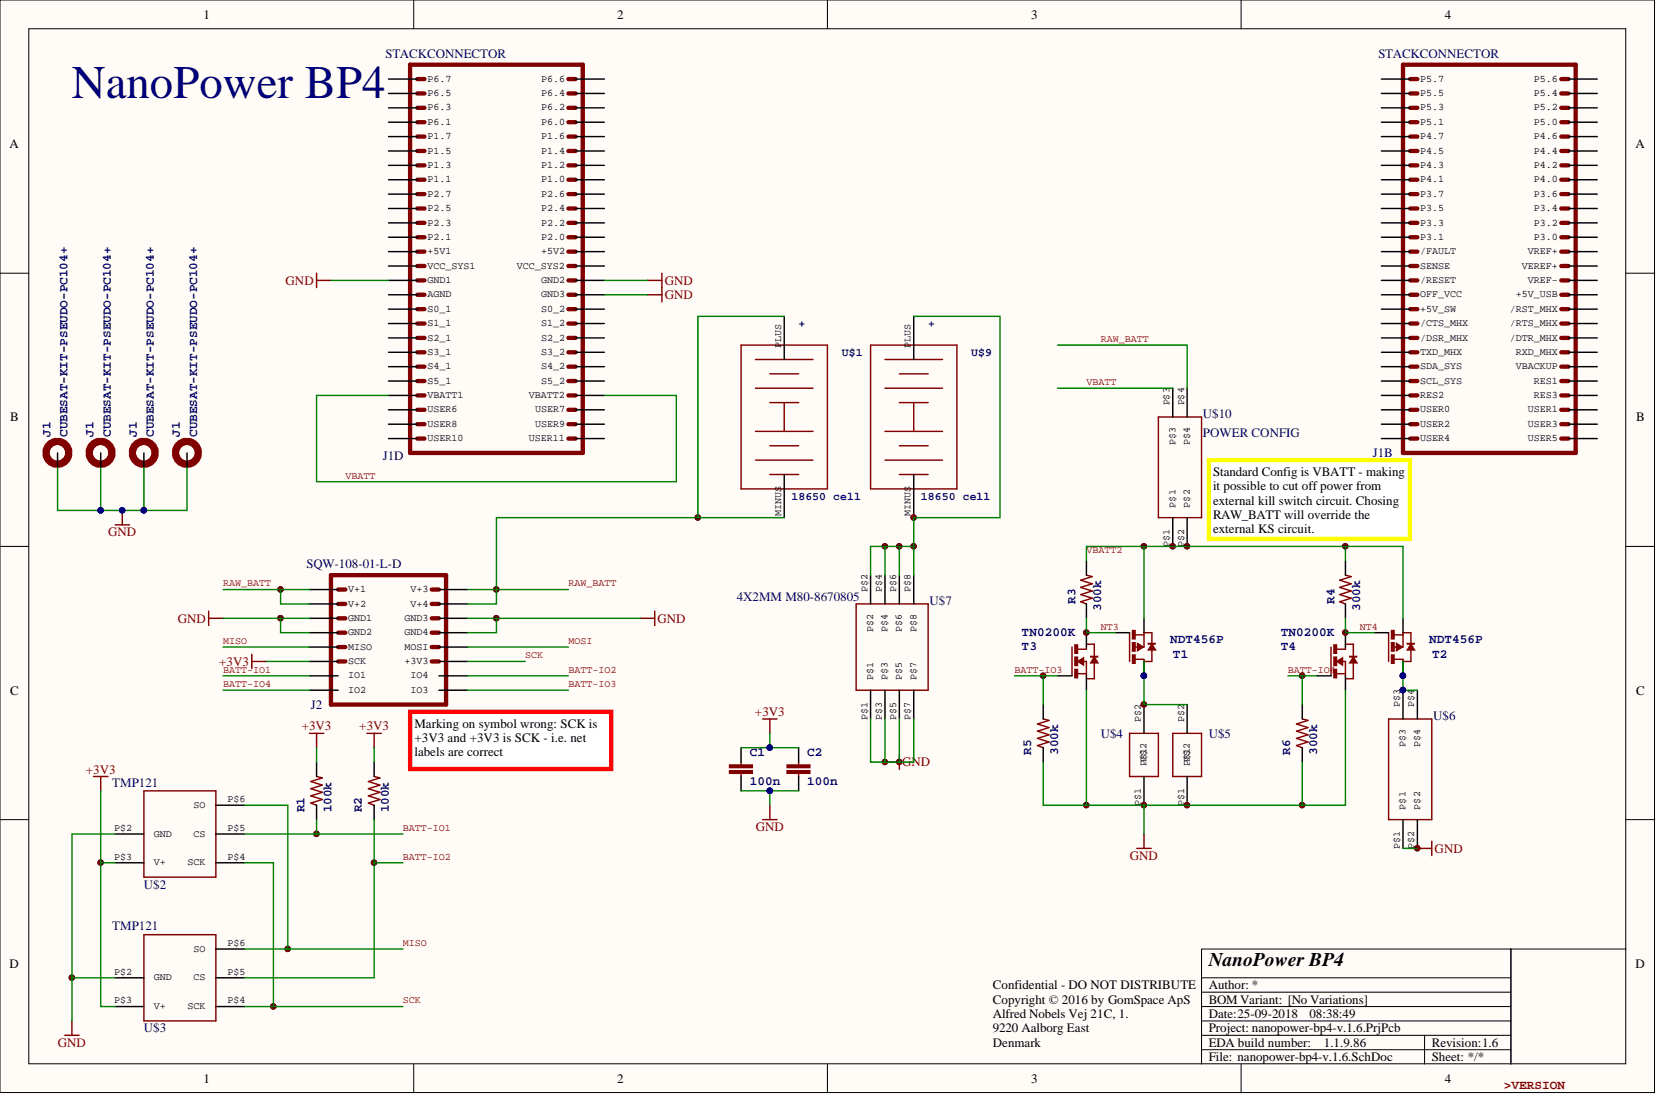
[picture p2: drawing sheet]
<svg xmlns="http://www.w3.org/2000/svg" width="292mm" height="193mm" viewBox="0 0 292 193" stroke-linecap="round" stroke-linejoin="round" font-family="sans-serif">
<g fill="#fffcf8" stroke="#000" stroke-width=".18">
<path d="M0 0h291.8v192.7h-291.8z"/>
<path d="M5.1 5.1h281.7v182.5h-281.7z"/>
</g>
<g fill="none" stroke="#000" stroke-width=".18">
<path d="M73 0v5.1M145.9 0v5.1M218.9 0v5.1M0 48.2h5.1M286.8 48.2h5.1M0 96.4h5.1M286.8 96.4h5.1M0 144.6h5.1M286.8 144.6h5.1M211.9 177.5h54.6M211.9 175h54.6M211.9 172.5h54.6"/>
<path d="M286.8 167.4h-20.3v20.3v-20.3h-54.6v20.3M73 187.7v5.1M145.9 187.7v5.1M211.9 185.2h54.6M211.9 182.6h54.6M211.9 180.1h54.6M218.9 187.7v5.1M251.3 182.6v5.1"/>
</g>
<g fill="#000080" stroke="#000080" stroke-width=".18">
<circle cx="12.7" cy="172.4" r=".48"/>
<circle cx="17.7" cy="152.2" r=".48"/>
<circle cx="48.2" cy="177.5" r=".48"/>
<circle cx="49.5" cy="109" r=".48"/>
<circle cx="49.5" cy="104" r=".48"/>
<circle cx="50.7" cy="167.4" r=".48"/>
<circle cx="55.8" cy="147.1" r=".48"/>
<circle cx="66" cy="152.2" r=".48"/>
<circle cx="87.5" cy="109" r=".48"/>
<circle cx="87.5" cy="104" r=".48"/>
<circle cx="123.1" cy="91.3" r=".48"/>
<circle cx="156.1" cy="134.4" r=".48"/>
<circle cx="156.1" cy="96.4" r=".48"/>
<circle cx="158.6" cy="134.4" r=".48"/>
<circle cx="158.6" cy="96.4" r=".48"/>
<circle cx="161.1" cy="96.4" r=".48"/>
<circle cx="161.1" cy="91.3" r=".48"/>
<circle cx="184" cy="119.2" r=".48"/>
<circle cx="191.6" cy="142" r=".48"/>
<circle cx="201.8" cy="142" r=".48"/>
<circle cx="201.8" cy="124.3" r=".48"/>
<circle cx="201.8" cy="96.4" r=".48"/>
<circle cx="206.8" cy="96.4" r=".48"/>
<circle cx="209.4" cy="142" r=".48"/>
<circle cx="209.4" cy="96.4" r=".48"/>
<circle cx="229.7" cy="142" r=".48"/>
<circle cx="229.7" cy="119.2" r=".48"/>
<circle cx="237.3" cy="96.4" r=".48"/>
<circle cx="250" cy="149.6" r=".48"/>
</g>
<g fill="none" stroke="#800000" stroke-width=".76">
<path d="M58.4 101.5h20.3v22.8h-20.3zM59.6 109.1h1.3M59.6 106.5h1.3M59.6 104h1.3M59.6 114.1h1.3M59.6 111.6h1.3M59.6 116.7h1.3M76.1 109.1h1.3M76.1 106.5h1.3M76.1 104h1.3M76.1 114.1h1.3M76.1 111.6h1.3"/>
<path d="M76.1 116.7h1.3"/>
</g>
<g fill="none" stroke="#000" stroke-width=".25">
<path d="M54.6 116.7h5M54.6 109.1h5M54.6 111.6h5M54.6 119.2h5M54.6 114.1h5M54.6 104h5M54.6 106.5h5M77.4 116.7h5.1M77.4 109.1h5.1M77.4 111.6h5.1M77.4 119.2h5.1M77.4 114.1h5.1"/>
<path d="M77.4 104h5.1M77.4 106.5h5.1M54.6 121.7h5M55.8 134.4v2.6M66 134.4v2.6M77.4 121.7h5.1M130.7 131.9v2.5M130.7 137v2.5M140.9 131.9v2.5M140.9 137v2.5M20.3 147.1h5.1M20.3 152.2h5.1"/>
<path d="M38.1 147.1h5M38.1 152.2h5M38.1 142h5M55.8 142v2.6M66 142v2.6M20.3 172.5h5.1M20.3 177.5h5.1M38.1 172.5h5M38.1 177.5h5M38.1 167.4h5"/>
</g>
<path d="M199.2 111.6v5.1M201.8 112v2.1h-1.7M203.2 111.6v2M203.2 114.5v2.2M25.4 139.5h12.7v15.2h-12.7zM55.8 137l1.1 .2-2.1 .7 2.1 .6-2.1 .6 2.1 .7-2.1 .6 2.1 .6-2.1 .7 1 .3M66 137l1 .2-2 .7 2 .6-2 .6 2 .7-2 .6 2 .6-2 .7 1 .3M130.7 134.4v.5M130.7 136.5v.5M140.9 134.4v.5M140.9 136.5v.5M25.4 164.9h12.7v15.2h-12.7z" fill="none" stroke="#800000" stroke-width=".25"/>
<g fill="#800000" stroke="#800000" stroke-width=".25">
<path d="M128.7 135.9h4v.5h-4z"/>
<path d="M128.7 134.9h4v.5h-4z"/>
<path d="M138.8 135.9h4v.5h-4z"/>
<path d="M138.8 134.9h4v.5h-4z"/>
<path d="M199.8 115.5h.4v1.5h-.4z"/>
<path d="M199.8 113.4h.4v1.4h-.4z"/>
<path d="M199.8 111.2h.4v1.5h-.4z"/>
<path d="M202.5 113.5l1.3 .1z"/>
</g>
<path d="M200.6 113.5l1.1 .6-1.1 .7z" fill="#800000"/>
<path d="M200.6 113.5l1.1 .6-1.1 .7z" fill="none" stroke="#800000" stroke-width=".25"/>
<path d="M203.2 113.6l.6 1h-1.3z" fill="#800000"/>
<path d="M203.2 113.6l.6 1h-1.3zM244.9 111.6v5.1M245.9 116.3h1.6M247.5 112v2.1h-1.7M248.9 111.6v2M248.9 114.5v2.2" fill="none" stroke="#800000" stroke-width=".25"/>
<path d="M196.7 111.6h2.5" fill="none" stroke="#000" stroke-width=".25"/>
<g fill="#800000" stroke="#800000" stroke-width=".25">
<path d="M245.4 115.5h.5v1.5h-.5z"/>
<path d="M245.4 113.4h.5v1.4h-.5z"/>
<path d="M245.4 111.2h.5v1.5h-.5z"/>
<path d="M248.2 113.5l1.3 .1z"/>
</g>
<path d="M246.3 113.5l1 .6-1 .7z" fill="#800000"/>
<path d="M246.3 113.5l1 .6-1 .7z" fill="none" stroke="#800000" stroke-width=".25"/>
<path d="M248.9 113.6l.6 1h-1.3z" fill="#800000"/>
<path d="M189.1 114.1v5.1M191.1 116.7h.5v2.1M191.6 101.5l1 .2-2 .6 2 .7-2 .6 2 .6-2 .7M193 113.6v2.3M193 116.9v2.8M237.3 101.5l1 .2-2 .6 2 .7-2 .6 2 .6-2 .7M248.9 113.6l.6 1h-1.3zM199.2 129.4h5.1v7.6h-5.1zM206.9 129.4h5v7.6h-5z" fill="none" stroke="#800000" stroke-width=".25"/>
<path d="M191.6 98.9v2.6M237.3 98.9v2.6M242.4 111.6h2.5M201.8 124.3v5.1M201.8 137v5M209.4 124.3v5.1M209.4 137v5" fill="none" stroke="#000" stroke-width=".25"/>
<g fill="#800000" stroke="#800000" stroke-width=".25">
<path d="M189.6 113.8h.5v1.4h-.5z"/>
<path d="M189.6 115.9h.5v1.5h-.5z"/>
<path d="M189.6 118.1h.5v1.4h-.5z"/>
<path d="M192.4 115.8l1.2 .1z"/>
</g>
<path d="M190.1 116.7l1-.7v1.3z" fill="#800000"/>
<path d="M190.1 116.7l1-.7v1.3z" fill="none" stroke="#800000" stroke-width=".25"/>
<path d="M193 115.9l.7 1h-1.3z" fill="#800000"/>
<path d="M193 115.9l.7 1h-1.3zM234.8 114.1v5.1M236.8 116.7h.5v2.1M238.7 113.6v2.3M238.7 116.9v2.8" fill="none" stroke="#800000" stroke-width=".25"/>
<path d="M186.6 119.2h2.5" fill="none" stroke="#000" stroke-width=".25"/>
<g fill="#800000" stroke="#800000" stroke-width=".25">
<path d="M235.3 113.8h.4v1.4h-.4z"/>
<path d="M235.3 115.9h.4v1.5h-.4z"/>
<path d="M238.1 115.8l1.2 .1z"/>
</g>
<path d="M235.8 116.7l1-.7v1.3z" fill="#800000"/>
<path d="M235.8 116.7l1-.7v1.3z" fill="none" stroke="#800000" stroke-width=".25"/>
<path d="M238.7 115.9l.6 1h-1.2z" fill="#800000"/>
<g fill="none" stroke="#800000" stroke-width=".25">
<path d="M55.8 48.2v2.5M55.8 49.5h2.6M114.2 49.5h2.6M114.2 52h2.6M116.8 48.2v5.1M130.7 60.9h15.2v25.3h-15.2zM133.3 63.4h10.1M133.3 68.5h10.1M133.3 76.1h10.1M135.8 65.9h5.1M135.8 71h5.1M135.8 78.6h5.1"/>
<path d="M138.3 71v5.1M153.6 60.9h15.2v25.3h-15.2zM156.1 63.4h10.2M156.1 68.5h10.2M156.1 76.1h10.2M158.6 65.9h5.1M158.6 71h5.1M158.6 78.6h5.1M161.2 71v5.1M204.3 73.6h7.6v17.7h-7.6zM20.3 92.6h2.5M21.6 90v2.6"/>
<path d="M133.3 81.2h10.1M135.8 83.7h5.1M156.1 81.2h10.2M158.6 83.7h5.1M36.8 109.1h2.5M36.8 107.8v2.5M44.4 115.4v2.5M44.4 116.7h2.6M112.9 109.1h2.6M115.5 107.8v2.5M151 106.5h12.7v15.2h-12.7zM238.7 115.9l.6 1h-1.2z"/>
<path d="M16.5 137h2.5M17.8 137v2.5M54.6 129.4h2.5M55.8 129.4v2.5M64.7 129.4h2.6M66 129.4v2.5M134.5 126.8h2.6M135.8 126.8v2.6M156.1 134.4h2.5M158.6 133.2v2.5M184 126.8l1 .3-2 .6 2 .6-2 .7 2 .6-2 .6 2 .7-2 .6 1 .4M229.7 126.8l1 .3-2 .6 2 .6-2 .7 2 .6-2 .6 2 .7-2 .6 1 .4"/>
<path d="M244.9 126.8h7.6v17.8h-7.6zM134.5 144.6h2.6M135.8 142v2.6M200.5 149.6h2.6M201.8 147.1v2.5M250 149.6h2.5M252.5 148.4v2.5M11.4 182.6h2.6M12.7 180.1v2.5"/>
<circle cx="10.1" cy="79.9" r="1.5"/>
<circle cx="17.7" cy="79.9" r="1.5"/>
<circle cx="25.4" cy="79.9" r="1.5"/>
<circle cx="33" cy="79.9" r="1.5"/>
</g>
<g fill="none" stroke="#000" stroke-width=".25">
<path d="M68.5 19h5.1M68.5 16.5h5.1M68.5 13.9h5.1M101.5 19h5.1M101.5 16.5h5.1M101.5 13.9h5.1M243.7 19h5M243.7 16.5h5M243.7 13.9h5M276.7 19h5M276.7 16.5h5M276.7 13.9h5"/>
<path d="M68.5 39.3h5.1M68.5 36.8h5.1M68.5 34.2h5.1M68.5 31.7h5.1M68.5 29.2h5.1M68.5 26.6h5.1M68.5 24.1h5.1M68.5 21.6h5.1M101.5 39.3h5.1M101.5 36.8h5.1M101.5 34.2h5.1M101.5 31.7h5.1"/>
<path d="M101.5 29.2h5.1M101.5 26.6h5.1M101.5 24.1h5.1M101.5 21.6h5.1M243.7 39.3h5M243.7 36.8h5M243.7 34.2h5M243.7 31.7h5M243.7 29.2h5M243.7 26.6h5M243.7 24.1h5M243.7 21.6h5"/>
<path d="M276.7 39.3h5M276.7 36.8h5M276.7 34.2h5M276.7 31.7h5M276.7 29.2h5M276.7 26.6h5M276.7 24.1h5M276.7 21.6h5M68.5 54.5h5.1M68.5 52h5.1M68.5 57.1h5.1M68.5 59.6h5.1"/>
<path d="M68.5 44.4h5.1M68.5 49.5h5.1M68.5 41.8h5.1M68.5 46.9h5.1M101.5 54.5h5.1M101.5 52h5.1M101.5 57.1h5.1M101.5 59.6h5.1M101.5 44.4h5.1M101.5 49.5h5.1M101.5 41.8h5.1M101.5 46.9h5.1"/>
<path d="M138.3 55.8v7.6M161.2 55.8v7.6M243.7 54.5h5M243.7 52h5M243.7 57.1h5M243.7 59.6h5M243.7 44.4h5M243.7 49.5h5M243.7 41.8h5M243.7 46.9h5M276.7 54.5h5M276.7 52h5"/>
<path d="M276.7 57.1h5M276.7 59.6h5M276.7 44.4h5M276.7 49.5h5M276.7 41.8h5M276.7 46.9h5M10.2 79.9v2.5M17.8 79.9v2.5M25.4 79.9v2.5M33 79.9v2.5M68.5 67.2h5.1M68.5 69.7h5.1"/>
<path d="M68.5 62.1h5.1M68.5 64.7h5.1M68.5 72.3h5.1M68.5 74.8h5.1M68.5 77.4h5.1M101.5 67.2h5.1M101.5 69.7h5.1M101.5 62.1h5.1M101.5 64.7h5.1M101.5 72.3h5.1M101.5 74.8h5.1M101.5 77.4h5.1"/>
<path d="M206.9 68.5v5.1M209.4 68.5v5.1M243.7 67.2h5M243.7 69.7h5M243.7 62.1h5M243.7 64.7h5M243.7 72.3h5M243.7 74.8h5M243.7 77.4h5M276.7 67.2h5M276.7 69.7h5M276.7 62.1h5"/>
<path d="M276.7 64.7h5M276.7 72.3h5M276.7 74.8h5M276.7 77.4h5M138.3 83.7v7.6M161.2 83.7v7.6M206.9 91.3v5.1M209.4 91.3v5.1M153.6 101.5v5M156.1 101.5v5M158.6 101.5v5M161.2 101.5v5"/>
<path d="M232.2 119.2h2.6M153.6 121.7v5.1M156.1 121.7v5.1M158.6 121.7v5.1M161.2 121.7v5.1M184 124.3v2.5M184 131.9v2.5M229.7 124.3v2.5M229.7 131.9v2.5M247.5 144.6v5M250 144.6v5"/>
</g>
<g fill="none" stroke="#800000" stroke-width=".76">
<path d="M72.3 11.4h30.5v68.5h-30.5zM73.6 19h1.3M73.6 16.5h1.3M73.6 13.9h1.3M100.3 19h1.2M100.3 16.5h1.2M100.3 13.9h1.2M247.5 11.4h30.4v68.5h-30.4zM248.7 19h1.3M248.7 16.5h1.3M248.7 13.9h1.3M275.4 19h1.3"/>
<path d="M275.4 16.5h1.3M275.4 13.9h1.3M73.6 24.1h1.3M73.6 21.6h1.3M73.6 31.7h1.3M73.6 29.2h1.3M73.6 26.6h1.3M73.6 36.8h1.3M73.6 34.2h1.3M73.6 39.3h1.3M100.3 24.1h1.2M100.3 21.6h1.2"/>
<path d="M100.3 31.7h1.2M100.3 29.2h1.2M100.3 26.6h1.2M100.3 36.8h1.2M100.3 34.2h1.2M100.3 39.3h1.2M248.7 24.1h1.3M248.7 21.6h1.3M248.7 31.7h1.3M248.7 29.2h1.3M248.7 26.6h1.3M248.7 36.8h1.3"/>
<path d="M248.7 34.2h1.3M248.7 39.3h1.3M275.4 24.1h1.3M275.4 21.6h1.3M275.4 31.7h1.3M275.4 29.2h1.3M275.4 26.6h1.3M275.4 36.8h1.3M275.4 34.2h1.3M275.4 39.3h1.3M73.6 44.4h1.3M73.6 41.8h1.3"/>
<path d="M73.6 49.5h1.3M73.6 46.9h1.3M73.6 54.5h1.3M73.6 52h1.3M73.6 57.1h1.3M73.6 59.6h1.3M100.3 44.4h1.2M100.3 41.8h1.2M100.3 49.5h1.2M100.3 46.9h1.2M100.3 54.5h1.2M100.3 52h1.2"/>
<path d="M100.3 57.1h1.2M100.3 59.6h1.2M248.7 44.4h1.3M248.7 41.8h1.3M248.7 49.5h1.3M248.7 46.9h1.3M248.7 54.5h1.3M248.7 52h1.3M248.7 57.1h1.3M248.7 59.6h1.3M275.4 44.4h1.3M275.4 41.8h1.3"/>
<path d="M275.4 49.5h1.3M275.4 46.9h1.3M275.4 54.5h1.3M275.4 52h1.3M275.4 57.1h1.3M275.4 59.6h1.3M73.6 62.1h1.3M73.6 64.7h1.3M73.6 67.2h1.3M73.6 69.7h1.3M73.6 72.3h1.3M73.6 74.8h1.3"/>
<path d="M73.6 77.4h1.3M100.3 62.1h1.2M100.3 64.7h1.2M100.3 67.2h1.2M100.3 69.7h1.2M100.3 72.3h1.2M100.3 74.8h1.2M100.3 77.4h1.2M248.7 62.1h1.3M248.7 64.7h1.3M248.7 67.2h1.3M248.7 69.7h1.3"/>
<path d="M248.7 72.3h1.3M248.7 74.8h1.3M248.7 77.4h1.3M275.4 62.1h1.3M275.4 64.7h1.3M275.4 67.2h1.3M275.4 69.7h1.3M275.4 72.3h1.3M275.4 74.8h1.3M275.4 77.4h1.3"/>
</g>
<g fill="none" stroke="#800000" stroke-width="1.3">
<path d="M9.9 77.9a2.03 2.03 0 0 0-1.8 1.7M10.4 77.9a2.03 2.03 0 0 1 1.7 1.7M17.5 77.9a2.03 2.03 0 0 0-1.8 1.7M18 77.9a2.03 2.03 0 0 1 1.8 1.7M25.1 77.9a2.03 2.03 0 0 0-1.8 1.7M25.6 77.9a2.03 2.03 0 0 1 1.8 1.7M32.7 77.9a2.03 2.03 0 0 0-1.7 1.7M33.3 77.9a2.03 2.03 0 0 1 1.7 1.7M8.1 80.1a2.03 2.03 0 0 0 1.8 1.8M12.1 80.1a2.03 2.03 0 0 1-1.7 1.8M15.7 80.1a2.03 2.03 0 0 0 1.8 1.8M19.8 80.1a2.03 2.03 0 0 1-1.8 1.8"/>
<path d="M23.3 80.1a2.03 2.03 0 0 0 1.8 1.8M27.4 80.1a2.03 2.03 0 0 1-1.8 1.8M31 80.1a2.03 2.03 0 0 0 1.7 1.8M35 80.1a2.03 2.03 0 0 1-1.8 1.8"/>
</g>
<circle cx="21.5" cy="90" r=".48" fill="#000080" stroke="#000080" stroke-width=".18"/>
<g fill="#800000" stroke="#800000" stroke-width=".18">
<circle cx="87.5" cy="109" r=".48"/>
<circle cx="49.5" cy="109" r=".48"/>
<circle cx="12.7" cy="172.4" r=".48"/>
<circle cx="191.6" cy="142" r=".48"/>
<circle cx="201.8" cy="142" r=".48"/>
<circle cx="209.4" cy="142" r=".48"/>
<circle cx="229.7" cy="142" r=".48"/>
<circle cx="250" cy="149.6" r=".48"/>
<circle cx="156.1" cy="134.4" r=".48"/>
<circle cx="158.6" cy="134.4" r=".48"/>
<circle cx="17.7" cy="152.2" r=".48"/>
<circle cx="87.5" cy="104" r=".48"/>
<circle cx="123.1" cy="91.3" r=".48"/>
<circle cx="49.5" cy="104" r=".48"/>
<circle cx="50.7" cy="167.4" r=".48"/>
<circle cx="48.2" cy="177.5" r=".48"/>
<circle cx="55.8" cy="147.1" r=".48"/>
<circle cx="184" cy="119.2" r=".48"/>
<circle cx="229.7" cy="119.2" r=".48"/>
<circle cx="66" cy="152.2" r=".48"/>
<circle cx="201.8" cy="124.3" r=".48"/>
<circle cx="161.1" cy="91.3" r=".48"/>
<circle cx="156.1" cy="96.4" r=".48"/>
<circle cx="158.6" cy="96.4" r=".48"/>
<circle cx="161.1" cy="96.4" r=".48"/>
<circle cx="201.8" cy="96.4" r=".48"/>
<circle cx="237.3" cy="96.4" r=".48"/>
<circle cx="206.8" cy="96.4" r=".48"/>
<circle cx="209.4" cy="96.4" r=".48"/>
</g>
<path d="M213.2 81.2h35.5v13.9h-35.5z" fill="#fff" stroke="#ff0" stroke-width=".76"/>
<g fill="none" stroke="#008000" stroke-width=".25">
<path d="M58.4 49.5h10.1M106.6 49.5h7.6M106.6 52h7.6M138.3 55.8h-15.2v35.5M161.2 55.8h15.2v35.5h-15.2v10.2M68.5 69.7h-12.7v15.3h63.5v-15.3h-12.7M186.6 60.9h22.8v7.6M186.6 68.5h20.3M10.2 82.4v7.6h7.6M17.8 90h7.6M17.8 82.4v7.6M25.4 82.4v7.6"/>
<path d="M33 82.4v7.6h-7.6M123.1 91.3h-35.5v15.2h-5.1M123.1 91.3h15.2M156.1 96.4h-2.5v5.1M156.1 96.4v5.1M156.1 96.4h5.1M158.6 96.4v5.1M201.8 96.4h-10.2v2.5M201.8 96.4v12.7M201.8 96.4h35.5M237.3 96.4h10.2v12.7M237.3 96.4v2.5"/>
<path d="M39.3 109.1h15.3M39.3 104h15.3M39.3 114.1h15.3M39.3 119.2h15.3M47 116.7h7.6M49.5 109.1v2.5h5.1M49.5 104v2.5h5.1M82.5 109.1h30.4M82.5 116.7h10.1M82.5 104h17.8M82.5 114.1h17.8M82.5 119.2h17.8"/>
<path d="M87.6 109.1v2.5h-5.1M178.9 119.2h7.7M184 119.2v5.1M191.6 109.1v2.5h5.1M201.8 119.2v5.1h7.6M227.2 119.2h5M229.7 119.2v5.1M237.3 109.1v2.5h5.1M247.5 119.2v2.5M17.8 139.5v12.7M39.3 121.7h15.3M55.8 131.9v2.5"/>
<path d="M66 131.9v2.5M82.5 121.7h17.8M130.7 139.5h10.2M130.7 131.9h10.2M135.8 129.4v2.5M135.8 139.5v2.5M153.6 126.8v7.6h2.5M156.1 134.4h2.5M156.1 126.8v7.6M158.6 126.8v7.6M161.2 126.8v7.6h-2.6M184 134.4v7.6h7.6"/>
<path d="M191.6 121.7v20.3M229.7 134.4v7.6M237.3 121.7v20.3h-7.6M17.8 152.2v25.3h2.5M17.8 152.2h2.5M20.3 147.1h-7.6v25.4M43.1 152.2h5.1v25.3M43.1 142h7.7v25.4M43.1 147.1h28M55.8 144.6v2.5M66 152.2v20.3h-22.9M66 152.2h5.1"/>
<path d="M66 144.6v7.6M191.6 142h38.1M201.8 142v5.1M247.5 149.6h2.5M12.7 172.5h7.6M12.7 172.5v7.6M43.1 167.4h28M43.1 177.5h28"/>
</g>
<g fill="#000080" stroke="#000080" stroke-width=".18">
<circle cx="135.8" cy="139.5" r=".48"/>
<circle cx="25.4" cy="90" r=".48"/>
<circle cx="17.7" cy="90" r=".48"/>
<circle cx="135.8" cy="131.9" r=".48"/>
<circle cx="21.5" cy="90" r=".48"/>
</g>
<path d="M72.3 125.5h35.5v10.1h-35.5z" fill="#fff" stroke="#f00" stroke-width=".76"/>
<text font-size="8.2" fill="#000080" x="12.7" y="17.2">NanoPower BP4</text>
<text font-size="6" fill="#000080" x="246.6" y="125.5">PIU$60P$3</text>
<g font-size="3.5">
<text x="190.9" y="108.3">PIR?01</text>
<text x="201.1" y="111.1">PIT?03</text>
<text x="236.4" y="108.3">PIR?01</text>
<text x="246.6" y="111.1">PIT?03</text>
<text x="190.9" y="121">PIT?02</text>
<text x="236.4" y="121">PIT?02</text>
</g>
<g font-size="3.5" fill="#800000">
<text x="190.9" y="113.6">PIT?01</text>
<text x="236.4" y="113.6">PIT?01</text>
</g>
<g font-size="3.5" fill="#000080">
<text x="201.1" y="118.5">PIT?02</text>
<text x="247.8" y="118.5">4</text>
</g>
<text font-size="3.4" x="213.2" y="170.4">NanoPower BP4</text>
<g font-size="2.3">
<text x="35.9" y="3.3">1</text>
<text x="108.9" y="3.3">2</text>
<text x="181.9" y="3.3">3</text>
<text x="254.8" y="3.3">4</text>
<text x="1.7" y="26.1">A</text>
<text x="288.5" y="26.1">A</text>
<text x="1.8" y="74.3">B</text>
<text x="288.6" y="74.3">B</text>
<text x="214" y="84">Standard Config is VBATT - making</text>
<text x="214" y="86.5">it possible to cut off power from</text>
<text x="214" y="89">external kill switch circuit. Chosing</text>
<text x="214" y="91.6">RAW_BATT will override the</text>
<text x="214" y="94.1">external KS circuit.</text>
<text x="1.8" y="122.5">C</text>
<text x="288.6" y="122.5">C</text>
<text x="73.1" y="128.3">Marking on symbol wrong: SCK is</text>
<text x="73.1" y="130.9">+3V3 and +3V3 is SCK - i.e. net</text>
<text x="73.1" y="133.4">labels are correct</text>
<text x="1.7" y="170.7">D</text>
<text x="288.5" y="170.7">D</text>
<text x="175.1" y="177">Copyright © 2016 by GomSpace ApS</text>
<text x="175.1" y="179.6">Alfred Nobels Vej 21C, 1.</text>
<text x="175.1" y="174.5">Confidential - DO NOT DISTRIBUTE</text>
<text x="213.2" y="179.6">Date:25-09-2018</text>
<text x="213.2" y="174.5">Author: *</text>
<text x="213.2" y="177">BOM Variant: [No Variations]</text>
<text x="231" y="179.6">08:38:49</text>
<text x="175.1" y="182.1">9220 Aalborg East</text>
<text x="175.1" y="184.6">Denmark</text>
<text x="213.2" y="182.1">Project: nanopower-bp4-v.1.6.PrjPcb</text>
<text x="213.2" y="184.6">EDA build number:</text>
<text x="233.5" y="184.6">1.1.9.86</text>
<text x="252.5" y="184.6">Revision:1.6</text>
<text x="35.9" y="191">1</text>
<text x="108.9" y="191">2</text>
<text x="181.9" y="191">3</text>
<text x="213.2" y="187.2">File: nanopower-bp4-v.1.6.SchDoc</text>
<text x="252.5" y="187.2">Sheet: */*</text>
<text x="254.8" y="191">4</text>
</g>
<g font-size="2.3" fill="#000080">
<text x="68" y="10.1">STACKCONNECTOR</text>
<text x="243.2" y="10.1">STACKCONNECTOR</text>
<text x="212.2" y="73.8">U$10</text>
<text x="212.2" y="77.1">POWER CONFIG</text>
<text x="67.5" y="81.2">J1D</text>
<text x="242.1" y="80.7">J1B</text>
<text x="54.1" y="100.2">SQW-108-01-L-D</text>
<text x="130" y="106">4X2MM M80-8670805</text>
<text x="164" y="106.8">U$7</text>
<text x="54.8" y="125">J2</text>
<text x="194.2" y="130.1">U$4</text>
<text x="213.2" y="130.1">U$5</text>
<text x="252.8" y="127.1">U$6</text>
<text x="19.8" y="138.7">TMP121</text>
<text x="25.4" y="156.7">U$2</text>
<text x="19.8" y="164.1">TMP121</text>
<text x="25.4" y="182.1">U$3</text>
</g>
<g font-size="2.3" fill="#800000">
<text x="50.4" y="50.2">GND</text>
<text x="117.3" y="50.2">GND</text>
<text x="117.3" y="52.8">GND</text>
<text x="19.1" y="94.6">GND</text>
<text x="31.3" y="109.8">GND</text>
<text x="116" y="109.8">GND</text>
<text x="38.7" y="117.4">+3V3</text>
<text x="53.2" y="128.8">+3V3</text>
<text x="63.4" y="128.8">+3V3</text>
<text x="133.2" y="126.3">+3V3</text>
<text x="15.1" y="136.5">+3V3</text>
<text x="159.1" y="135.2">GND</text>
<text x="133.3" y="146.6">GND</text>
<text x="199.3" y="151.7">GND</text>
<text x="253.1" y="150.4">GND</text>
<text x="10.2" y="184.6">GND</text>
</g>
<g font-size="2.2" fill="#000080">
<text x="8.9" y="77.1" transform="rotate(-90 8.9 77.1)">J1</text>
<text x="11.9" y="77.1" transform="rotate(-90 11.9 77.1)">CUBESAT-KIT-PSEUDO-PC104+</text>
<text x="16.5" y="77.1" transform="rotate(-90 16.5 77.1)">J1</text>
<text x="19.5" y="77.1" transform="rotate(-90 19.5 77.1)">CUBESAT-KIT-PSEUDO-PC104+</text>
<text x="24.1" y="77.1" transform="rotate(-90 24.1 77.1)">J1</text>
<text x="27.2" y="77.1" transform="rotate(-90 27.2 77.1)">CUBESAT-KIT-PSEUDO-PC104+</text>
<text x="31.7" y="77.1" transform="rotate(-90 31.7 77.1)">J1</text>
<text x="34.8" y="77.1" transform="rotate(-90 34.8 77.1)">CUBESAT-KIT-PSEUDO-PC104+</text>
<text x="189.7" y="106.5" transform="rotate(-90 189.7 106.5)">R3</text>
<text x="194.3" y="107.8" transform="rotate(-90 194.3 107.8)">300k</text>
<text x="235.4" y="106.5" transform="rotate(-90 235.4 106.5)">R4</text>
<text x="239.9" y="107.8" transform="rotate(-90 239.9 107.8)">300k</text>
<text x="180.2" y="112.2">TN0200K</text>
<text x="206.4" y="113.5">NDT456P</text>
<text x="225.9" y="112.2">TN0200K</text>
<text x="252.1" y="113.5">NDT456P</text>
<text x="180.2" y="114.7">T3</text>
<text x="206.9" y="116">T1</text>
<text x="225.9" y="114.7">T4</text>
<text x="252.6" y="116">T2</text>
<text x="132.2" y="133.4">C1</text>
<text x="142.4" y="133.4">C2</text>
<text x="181.9" y="133.2" transform="rotate(-90 181.9 133.2)">R5</text>
<text x="186.6" y="133.2" transform="rotate(-90 186.6 133.2)">300k</text>
<text x="227.5" y="133.2" transform="rotate(-90 227.5 133.2)">R6</text>
<text x="232.3" y="133.2" transform="rotate(-90 232.3 133.2)">300k</text>
<text x="53.7" y="143.3" transform="rotate(-90 53.7 143.3)">R1</text>
<text x="58.5" y="143.3" transform="rotate(-90 58.5 143.3)">100k</text>
<text x="63.8" y="143.3" transform="rotate(-90 63.8 143.3)">R2</text>
<text x="68.6" y="143.3" transform="rotate(-90 68.6 143.3)">100k</text>
<text x="132.2" y="138.4">100n</text>
<text x="142.4" y="138.4">100n</text>
</g>
<text font-size="2.2" fill="#800000" x="265.2" y="192.1">&gt;VERSION</text>
<g font-size="2" fill="#000080">
<text x="140.9" y="57.7">+</text>
<text x="163.7" y="57.7">+</text>
<text x="148.5" y="62.8">U$1</text>
<text x="171.3" y="62.8">U$9</text>
<text x="139.6" y="88.2">18650 cell</text>
<text x="162.4" y="88.2">18650 cell</text>
</g>
<g font-size="1.8">
<text x="75.4" y="16.9">P6.5</text>
<text x="75.4" y="14.4">P6.7</text>
<text x="95.4" y="16.9">P6.4</text>
<text x="95.4" y="14.4">P6.6</text>
<text x="250.5" y="16.9">P5.5</text>
<text x="250.5" y="14.4">P5.7</text>
<text x="270.6" y="16.9">P5.4</text>
<text x="270.6" y="14.4">P5.6</text>
<text x="75.4" y="22">P6.1</text>
<text x="75.4" y="19.5">P6.3</text>
<text x="95.4" y="22">P6.0</text>
<text x="95.4" y="19.5">P6.2</text>
<text x="250.5" y="22">P5.1</text>
<text x="250.5" y="19.5">P5.3</text>
<text x="270.6" y="22">P5.0</text>
<text x="270.6" y="19.5">P5.2</text>
<text x="75.4" y="29.6">P1.3</text>
<text x="75.4" y="27.1">P1.5</text>
<text x="75.4" y="24.6">P1.7</text>
<text x="95.4" y="29.6">P1.2</text>
<text x="95.4" y="27.1">P1.4</text>
<text x="95.4" y="24.6">P1.6</text>
<text x="250.5" y="29.6">P4.3</text>
<text x="250.5" y="27.1">P4.5</text>
<text x="250.5" y="24.6">P4.7</text>
<text x="270.6" y="29.6">P4.2</text>
<text x="270.6" y="27.1">P4.4</text>
<text x="270.6" y="24.6">P4.6</text>
<text x="75.4" y="32.2">P1.1</text>
<text x="75.4" y="34.7">P2.7</text>
<text x="95.4" y="32.2">P1.0</text>
<text x="95.4" y="34.7">P2.6</text>
<text x="250.5" y="34.7">P3.7</text>
<text x="250.5" y="32.2">P4.1</text>
<text x="270.6" y="34.7">P3.6</text>
<text x="270.6" y="32.2">P4.0</text>
<text x="75.4" y="39.8">P2.3</text>
<text x="75.4" y="37.2">P2.5</text>
<text x="95.4" y="39.8">P2.2</text>
<text x="95.4" y="37.2">P2.4</text>
<text x="250.5" y="39.8">P3.3</text>
<text x="250.5" y="37.2">P3.5</text>
<text x="270.6" y="39.8">P3.2</text>
<text x="270.6" y="37.2">P3.4</text>
<text x="75.4" y="44.9">+5V1</text>
<text x="75.4" y="42.3">P2.1</text>
<text x="75.4" y="47.4">VCC_SYS1</text>
<text x="91.2" y="47.4">VCC_SYS2</text>
<text x="95.4" y="44.9">+5V2</text>
<text x="95.4" y="42.3">P2.0</text>
<text x="250.5" y="44.9">/FAULT</text>
<text x="250.5" y="42.3">P3.1</text>
<text x="250.5" y="47.4">SENSE</text>
<text x="268.4" y="47.4">VEREF+</text>
<text x="269.5" y="44.9">VREF+</text>
<text x="270.6" y="42.3">P3.0</text>
<text x="75.4" y="52.5">AGND</text>
<text x="75.4" y="49.9">GND1</text>
<text x="95.4" y="49.9">GND2</text>
<text x="95.4" y="52.5">GND3</text>
<text x="250.5" y="49.9">/RESET</text>
<text x="250.5" y="52.5">OFF_VCC</text>
<text x="267.4" y="52.5">+5V_USB</text>
<text x="269.5" y="49.9">VREF-</text>
<text x="75.4" y="55">S0_1</text>
<text x="75.4" y="57.5">S1_1</text>
<text x="95.4" y="55">S0_2</text>
<text x="95.4" y="57.5">S1_2</text>
<text x="250.5" y="55">+5V_SW</text>
<text x="250.5" y="57.5">/CTS_MHX</text>
<text x="266.3" y="55">/RST_MHX</text>
<text x="266.3" y="57.5">/RTS_MHX</text>
<text x="75.4" y="60.1">S2_1</text>
<text x="75.4" y="62.6">S3_1</text>
<text x="75.4" y="65.1">S4_1</text>
<text x="95.4" y="60.1">S2_2</text>
<text x="95.4" y="62.6">S3_2</text>
<text x="95.4" y="65.1">S4_2</text>
<text x="137.8" y="61.4" transform="rotate(-90 137.8 61.4)">PLUS</text>
<text x="160.6" y="61.4" transform="rotate(-90 160.6 61.4)">PLUS</text>
<text x="250.5" y="60.1">/DSR_MHX</text>
<text x="250.5" y="65.1">SDA_SYS</text>
<text x="250.5" y="62.6">TXD_MHX</text>
<text x="266.3" y="60.1">/DTR_MHX</text>
<text x="267.4" y="62.6">RXD_MHX</text>
<text x="267.4" y="65.1">VBACKUP</text>
<text x="75.4" y="67.7">S5_1</text>
<text x="75.4" y="70.2">VBATT1</text>
<text x="93.3" y="70.2">VBATT2</text>
<text x="95.4" y="67.7">S5_2</text>
<text x="206.3" y="71.5" transform="rotate(-90 206.3 71.5)">P$3</text>
<text x="208.8" y="71.5" transform="rotate(-90 208.8 71.5)">P$4</text>
<text x="250.5" y="70.2">RES2</text>
<text x="250.5" y="67.7">SCL_SYS</text>
<text x="270.6" y="67.7">RES1</text>
<text x="270.6" y="70.2">RES3</text>
<text x="75.4" y="72.8">USER6</text>
<text x="75.4" y="75.3">USER8</text>
<text x="75.4" y="77.8">USER10</text>
<text x="93.3" y="77.8">USER11</text>
<text x="94.4" y="72.8">USER7</text>
<text x="94.4" y="75.3">USER9</text>
<text x="250.5" y="72.8">USER0</text>
<text x="250.5" y="75.3">USER2</text>
<text x="250.5" y="77.8">USER4</text>
<text x="269.5" y="72.8">USER1</text>
<text x="269.5" y="75.3">USER3</text>
<text x="269.5" y="77.8">USER5</text>
<text x="207.3" y="78.5" transform="rotate(-90 207.3 78.5)">P$3</text>
<text x="209.9" y="78.5" transform="rotate(-90 209.9 78.5)">P$4</text>
<text x="207.3" y="89.5" transform="rotate(-90 207.3 89.5)">P$1</text>
<text x="209.9" y="89.5" transform="rotate(-90 209.9 89.5)">P$2</text>
<text x="137.8" y="91.1" transform="rotate(-90 137.8 91.1)">MINUS</text>
<text x="160.6" y="91.1" transform="rotate(-90 160.6 91.1)">MINUS</text>
<text x="206.3" y="96.6" transform="rotate(-90 206.3 96.6)">P$1</text>
<text x="208.8" y="96.6" transform="rotate(-90 208.8 96.6)">P$2</text>
<text x="61.4" y="104.5">V+1</text>
<text x="61.4" y="107">V+2</text>
<text x="72.4" y="104.5">V+3</text>
<text x="72.4" y="107">V+4</text>
<text x="153" y="104.5" transform="rotate(-90 153 104.5)">P$2</text>
<text x="155.5" y="104.5" transform="rotate(-90 155.5 104.5)">P$4</text>
<text x="158.1" y="104.5" transform="rotate(-90 158.1 104.5)">P$6</text>
<text x="160.6" y="104.5" transform="rotate(-90 160.6 104.5)">P$8</text>
<text x="61.4" y="109.5">GND1</text>
<text x="61.4" y="112.1">GND2</text>
<text x="71.3" y="109.5">GND3</text>
<text x="71.3" y="112.1">GND4</text>
<text x="154" y="111.5" transform="rotate(-90 154 111.5)">P$2</text>
<text x="156.6" y="111.5" transform="rotate(-90 156.6 111.5)">P$4</text>
<text x="159.1" y="111.5" transform="rotate(-90 159.1 111.5)">P$6</text>
<text x="161.6" y="111.5" transform="rotate(-90 161.6 111.5)">P$8</text>
<text x="61.4" y="119.7">IO1</text>
<text x="61.4" y="114.6">MISO</text>
<text x="61.4" y="117.1">SCK</text>
<text x="71.3" y="117.1">+3V3</text>
<text x="71.3" y="114.6">MOSI</text>
<text x="72.4" y="119.7">IO4</text>
<text x="154" y="120" transform="rotate(-90 154 120)">P$1</text>
<text x="156.6" y="120" transform="rotate(-90 156.6 120)">P$3</text>
<text x="159.1" y="120" transform="rotate(-90 159.1 120)">P$5</text>
<text x="161.6" y="120" transform="rotate(-90 161.6 120)">P$7</text>
<text x="61.4" y="122.2">IO2</text>
<text x="72.4" y="122.2">IO3</text>
<text x="246.9" y="124.8" transform="rotate(-90 246.9 124.8)">P$3</text>
<text x="249.5" y="124.8" transform="rotate(-90 249.5 124.8)">P$4</text>
<text x="153" y="127" transform="rotate(-90 153 127)">P$1</text>
<text x="155.5" y="127" transform="rotate(-90 155.5 127)">P$3</text>
<text x="158.1" y="127" transform="rotate(-90 158.1 127)">P$5</text>
<text x="160.6" y="127" transform="rotate(-90 160.6 127)">P$7</text>
<text x="201.2" y="127.3" transform="rotate(-90 201.2 127.3)">P$2</text>
<text x="208.8" y="127.3" transform="rotate(-90 208.8 127.3)">P$2</text>
<text x="247.9" y="131.8" transform="rotate(-90 247.9 131.8)">P$3</text>
<text x="250.5" y="131.8" transform="rotate(-90 250.5 131.8)">P$4</text>
<text x="202.2" y="135.2" transform="rotate(-90 202.2 135.2)">PP$2</text>
<text x="202.2" y="134.1" transform="rotate(-90 202.2 134.1)">$1</text>
<text x="209.9" y="135.2" transform="rotate(-90 209.9 135.2)">PP$2</text>
<text x="209.9" y="134.1" transform="rotate(-90 209.9 134.1)">$1</text>
<text x="34.1" y="142.5">SO</text>
<text x="40.1" y="141.5">P$6</text>
<text x="201.2" y="142.2" transform="rotate(-90 201.2 142.2)">P$1</text>
<text x="208.8" y="142.2" transform="rotate(-90 208.8 142.2)">P$1</text>
<text x="247.9" y="142.8" transform="rotate(-90 247.9 142.8)">P$1</text>
<text x="250.5" y="142.8" transform="rotate(-90 250.5 142.8)">P$2</text>
<text x="20.1" y="146.6">P$2</text>
<text x="27.2" y="147.6">GND</text>
<text x="34.1" y="147.6">CS</text>
<text x="40.1" y="146.6">P$5</text>
<text x="246.9" y="149.8" transform="rotate(-90 246.9 149.8)">P$1</text>
<text x="249.5" y="149.8" transform="rotate(-90 249.5 149.8)">P$2</text>
<text x="20.1" y="151.6">P$3</text>
<text x="27.2" y="152.6">V+</text>
<text x="33.1" y="152.6">SCK</text>
<text x="40.1" y="151.6">P$4</text>
<text x="34.1" y="167.9">SO</text>
<text x="40.1" y="166.9">P$6</text>
<text x="20.1" y="171.9">P$2</text>
<text x="27.2" y="172.9">GND</text>
<text x="34.1" y="172.9">CS</text>
<text x="40.1" y="171.9">P$5</text>
<text x="20.1" y="177">P$3</text>
<text x="27.2" y="178">V+</text>
<text x="33.1" y="178">SCK</text>
<text x="40.1" y="177">P$4</text>
</g>
<g font-size="1.8" fill="#800000">
<text x="194.2" y="60.3">RAW_BATT</text>
<text x="191.6" y="67.9">VBATT</text>
<text x="60.9" y="84.4">VBATT</text>
<text x="191.6" y="97.6">VBATT2</text>
<text x="39.3" y="103.4">RAW_BATT</text>
<text x="100.3" y="103.4">RAW_BATT</text>
<text x="39.3" y="113.6">MISO</text>
<text x="100.3" y="113.6">MOSI</text>
<text x="194.2" y="111.1">NT3</text>
<text x="239.9" y="111.1">NT4</text>
<text x="39.3" y="118.7">BATT-IO1</text>
<text x="92.6" y="116.1">SCK</text>
<text x="100.3" y="118.7">BATT-IO2</text>
<text x="178.9" y="118.7">BATT-IO3</text>
<text x="227.2" y="118.7">BATT-IO4</text>
<text x="39.3" y="121.2">BATT-IO4</text>
<text x="100.3" y="121.2">BATT-IO3</text>
<text x="71.1" y="146.6">BATT-IO1</text>
<text x="71.1" y="151.6">BATT-IO2</text>
<text x="71.1" y="166.9">MISO</text>
<text x="71.1" y="177">SCK</text>
</g>
</svg>
